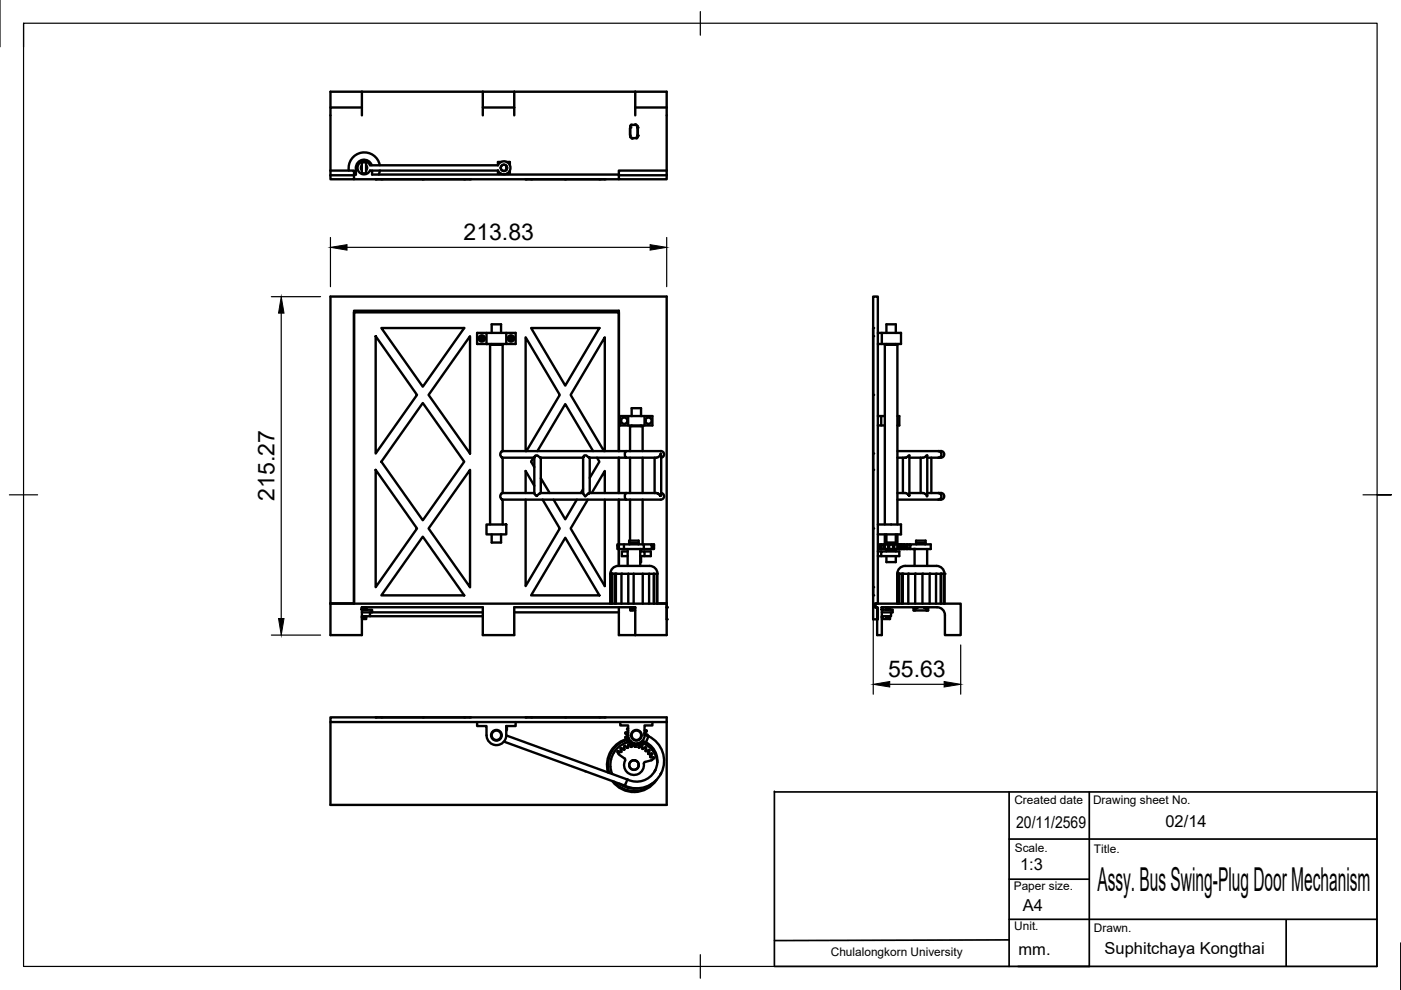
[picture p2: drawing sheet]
<svg xmlns="http://www.w3.org/2000/svg" width="297mm" height="210mm" viewBox="0 0 297 210" stroke-linecap="round" stroke-linejoin="round" font-family="sans-serif">
<!-- layer: Visible -->
<g fill="none" stroke="#000" stroke-width=".51">
<path d="M76.7 19.4v3.4M102.4 19.4v3.4M109 19.4v3.4M134.7 19.4v3.4M70.1 37.2v.8h5v-.8M70.1 36.2h5v1M70.1 22.8v-3.4h71.3v3.4M70.1 37.2h5M75.1 38h56.1M75.5 35.6v1.4h-.4M76.7 34.5v2.2M76.7 35.1l-.2 .5 .2 .5"/>
<path d="M76.7 36.7h.9M76.7 22.8v1.7M76.7 22.8h-6.6v14.4M77.6 34.5v2.2M77.6 35.1l.3 .5-.3 .5M77.6 34.5h-.9M78.8 35a1.73 1.73 0 0 0-1.9-1.1 1.73 1.73 0 0 0-1.4 1.7M78.9 36.2v.8h52.3M79.7 38h20M80.5 35a3.3 3.3 0 0 0-3.8-2.6 3.3 3.3 0 0 0-2.7 3.8M80.5 36.2l-.2 .8M105.6 35a1.39 1.39 0 0 1 2.1-.5 1.39 1.39 0 0 1 0 2.2 1.39 1.39 0 0 1-2.1-.6"/>
<path d="M105.6 35h-27.1a1.39 1.39 0 0 0-2.2-.5 1.39 1.39 0 0 0 0 2.2 1.39 1.39 0 0 0 2.2-.6l27.1 .1M105.6 36.2v.7h.7M106.3 34.3h-.7v.7M107.3 35.2v.8M107.4 34.3h.7v.7M108.1 36.2v.7h-.7M109 22.8v1.7M109 22.8h-6.6v1.7M111.4 38h16.8M133.6 28.7h.1M133.6 27.1h.1M133.6 26.7v2.4"/>
<path d="M133.7 27l-.1 1.8M133.7 29.1l.2 .1M133.9 29.2l.1 .2 .2-.1M134.6 26.5h-.6a.22 .22 0 0 0-.2 0 .22 .22 0 0 0-.1 .2M134.6 26.5l.2-.1 .4 .3v2.4M134.7 22.8v1.7M134.7 22.8h6.7M135.2 27.1h.1M135.2 29.1a.22 .22 0 0 1-.1 .2 .22 .22 0 0 1-.3-.1l-.6 .1M135.2 28.7h.1M135.2 27v1.8M141.4 37v1h-10.2v-.8"/>
<path d="M141.4 22.8v14.4h-10.2M141.4 36.2h-10.2v1M79.7 71.3l8.7 12.4-8.7 12.5zM80.9 69.5h17.5l-8.8 12.5zM99.7 71.3v24.9l-8.8-12.5zM103.1 70.6v2.3M104.2 70.6v-1.8h2v1.8M104.2 72.9v.2M106.2 72.9v.2M107.3 70.6v2.3h2v-2.3h-8.1v2.3h6.1M112.6 69.5h14.5l-7.3 12.3zM185.1 69.5v56.7"/>
<path d="M185.1 62.9h1v65h-.5v.9h.5v2.5h-1zM186.1 70.6h4.9v2.3h-4.9M187 70.6v2.3M187.9 70.6v-1.8h2v1.8M187.9 72.9v.2M189.9 72.9v.2M79.7 99.6l8.7 12.4-8.7 12.5zM89.6 85.4l8.8 12.5-8.8 12.4-8.7-12.4zM99.7 99.6v24.9l-8.8-12.5zM106.6 95.6v-22.5h-2.7v38.1M106.6 97v7.5M111.4 95.6v-24.1l7.3 12.2-7.1 11.9"/>
<path d="M113.1 97l-.5 .9 .7 1.2M113.9 95.6l5.9-9.9 6 9.9M114.6 97l-.7-.4h-.3l-.3 .4v7.6l.5 .5 .8-.6M114.6 97h9M114.7 97v7.5M125 97v7.5M126.6 97l.5 .9-2.1 3.4M128.1 95.6l-7.1-11.9 7.2-12.2v24.1M131.2 97v7.5M131.5 88.2h6.8v2h-6.8zM132.8 97h6.4l.9-.6 .1 .2-.1 8.5-.9-.6h-6.4M132.8 97h-7.9l-.6-.4h-.4l-.3 .4v7.6l.3 .4a.24 .24 0 0 0 .3 .2 .24 .24 0 0 0 .2-.3l.5-.4h7.9"/>
<path d="M132.8 95.6h-26.4l-.3 .6v.4l.3 .4h6.9M132.8 95.6l-.3 .5v.7l.3 .2M132.8 95.6h6.2a1.88 1.88 0 0 1 1.7 .4 .71 .71 0 0 1-.5 1M133.2 88.2v2M133.6 95.6v-5.2h2.6v5.2M133.6 97v7.5M133.9 88.2v-1.7h2v1.7M133.9 90.2v.2M135.9 90.2v.2M136.2 97v7.5M136.7 88.2v2M138.8 97v7.5"/>
<path d="M140.1 96.2h.1M186.1 88.2h1.5M186.1 90.2h1.5M186.8 88.2v2M190.3 97h1.7l.8-.4v8.5l-.8-.6h-1.7M190.3 88.2h.4v2h-.4M190.3 95.6h8.6M191.4 97v7.5M192.8 97h2.9l.9-.4v8.5l-.1 .1-.3-.4-.4-.3h-3M195.2 97v7.5M196.6 97h2.3M197.5 97v7.5"/>
<path d="M198.9 95.6l.4 .2 .3 .4-.1 .6-.6 .2M198.9 95.6h.6M198.9 97h.6M199.5 95.6a.71 .71 0 0 1 .7 .7 .71 .71 0 0 1-.7 .7M89.6 113.8l8.8 12.4h-17.5zM103.1 111.2h4.2v2.1h-4.2zM104.2 113.3v1.7h2v-1.7M106.6 105.9v5.3M111.4 105.9v18.4l7.3-12.3-3.7-6.1M113.3 104.5h-6.9l-.3 .5v.3l.3 .6h26.4M113.3 103l-1.9-3.1v4.6M114.6 104.5h9"/>
<path d="M114.7 101.4l1.8 3.1M117.4 105.9l2.4 4.2 2.5-4.2M119.8 114l7.3 12.2h-14.5zM123.6 103.7l-.5 .8M124.6 105.9l-3.6 6.1 7.2 12.3v-18.4M125.5 104.5l2.7-4.6v4.6M131.2 115.4h-.3v1h.3v-1h7v1h.5v-1h-.5M131.2 115.4h.1M131.2 105.9v9.5M132.3 116.4h5.9M132.3 116.4h-1.1v3.6M132.3 115.4v1"/>
<path d="M132.8 104.5l-.3 .5v.7l.3 .2M133.1 116.9h-1.3v1h1.3M133.1 116.4v3.6M133.4 114.6h2v.5h-2zM133.5 115.1v.3M133.6 105.9v8.7M135.3 115.1v.3M135.7 116.7h.2v.2M135.7 116.9h1v1M135.7 116.4v3.6M135.8 116.4v.3M135.9 117.9v1.3h-.2"/>
<path d="M136.2 105.9v9.5M136.5 115.4v1M136.7 116.9h1.3v1h-2.3M137.7 120h-5.7a2.59 2.59 0 0 0-2.4 .8l-.2 .8v6.4M137.7 120a1.66 1.66 0 0 1 1.7 1.6M140.2 104.5a.76 .76 0 0 1 .5 1 .76 .76 0 0 1-1 .4h-6.9M186.1 111.2h4.9v2.1h-4.9M186.1 117.9h4.6v-1h-3.9v1M186.1 116.9h.7M186.6 116.4h4.3M186.6 115.4v1M186.8 115.4h-.2v1"/>
<path d="M186.9 115.4l-.1 1M187.5 115.4h-.6v1M187.6 111.2v-38.1h2.7v38.1M187.6 113.3l-.1 3.1M187.9 113.3v1.7h2v-1.7M187.9 116.9v-.2h2v.2M187.9 117.9v1.3h2v-1.3M188 116.4v.3M188.3 115.4h-.7v1M188.3 115.4h.1M188.3 115.4v1M188.5 115.4h-.2v1"/>
<path d="M189.3 115.4h-.8v1M189.5 115.4h-.2v1M189.6 115.4l-.1 1M189.6 115.4v1M189.9 116.4v.3M190.2 115.4h.7M190.3 113.3v2.1h-.7M190.3 116.4v-1h.1v1M190.3 105.9h8.6M190.9 115.4h2.1M190.9 116.4h.1M190.9 115.4v1"/>
<path d="M190.9 115.4v1h.3v-1M191.2 116.4h.1M191.2 115.4v1h.4v-1M191.6 116.4h.2M191.8 115.4v1h.5v-1M191.9 120h5.7a2.64 2.64 0 0 1 2.4 .8l.2 .8M191.9 120a1.66 1.66 0 0 0-1.7 1.6M192.3 116.4h.1M192.4 115.4v1h.6v-1h4.3v1h-4.3M193.6 116.4h.3M193.9 116.4v3.6M194.2 114.6h2v.5h-2z"/>
<path d="M194.3 115.1v.3M196.2 115.1v.3M196.6 116.4v3.6M196.6 104.5h2.3M198.9 104.5l.4 .2 .3 .4-.1 .6-.6 .2M198.9 104.5h.6M198.9 105.9h.6M199.5 104.5a.71 .71 0 0 1 .7 .7 .71 .71 0 0 1-.7 .7M70.1 127.9h5v-62h56.1v29.7v-29.4h-56.1v61.8M70.1 128h71.3v3.3M76.7 129.3h2.2v.5M76.7 129.8h25.7"/>
<path d="M76.7 130.7h25.7M76.7 131h.9v.2h-.9M76.7 129v.1M76.8 129.2h.1M76.7 129.2h.1M76.7 129.2v.1M76.7 129.3h.9M76.7 128.7h25.7v6h6.6v-6h25.7v6M76.8 129v.1M76.8 129.1v.1M76.8 129.2h.3M76.8 128.7l-.1 .2"/>
<path d="M76.8 128.7v.3v-.3M76.8 129.1v-.1l.1 .1M76.8 129.1l.1 .1v-.1M76.8 129.3h.1M76.8 130.7v.3M76.8 128.7v.3l.1-.3M76.9 129.1v-.1v.1M76.9 129.2h.1M76.9 128.7v.3v-.3M76.9 129.3h.1M76.9 130.7v.3M76.9 129.1l.1-.1v.1"/>
<path d="M76.9 129.1v.1M76.9 128.7v.3l.1-.3M77 129.1l-.1 .1M77 129.2h.1M77 129v.1M77 128.7v.3M77 129.3h.1M77 130.7v.3M77 129.1v.1M77 129l.1 .1v-.1M77.1 129.1v.1zM77.1 129.2h.1"/>
<path d="M77.1 129.3h.1M77.1 130.7v.3M77.1 129l.1 .1v-.1M77.1 128.7v.3M77.1 129.1l.1 .1zM77.2 129l.1 .1-.1-.1M77.2 128.7v.3M77.2 129.2v.1M77.2 130.7v.3M77.2 129l.1 .1v-.1M77.2 129.2h.1M77.2 129.3h.1"/>
<path d="M77.3 129v.1M77.3 129.2h-.1M77.3 128.7v.3M77.3 129.3h.1M77.3 130.7v.3M77.3 129.1l-.1 .1 .2-.1M77.3 129l.1 .1M77.3 129.2h.1M77.4 129.1l.1-.1-.1 .1M77.4 128.7v.3v-.3M77.4 129.3h.1M77.4 130.7v.3"/>
<path d="M77.4 129.2h-.1M77.4 129.2h.1M77.4 128.7l.1 .3-.1-.3M77.4 129.1l-.1 .1M77.5 129l-.1 .1M77.5 129v.1M77.5 128.7v.3v-.3M77.5 129.1l-.1 .1M77.5 129.2h-.1M77.5 129.2h.1M77.5 128.7l.1 .3v-.3M77.5 129.3h.1"/>
<path d="M77.5 130.7v.3M77.5 129.1l.1-.4v.6M77.6 129.3h.1M77.6 130.7v.3M77.6 129.2h-.1M77.6 129.2h.1M77.6 129.2v.1M77.6 128.8v.1M77.6 129.1h.1M78.4 129.8v.9M109 129.8h22.2M129.4 121.7h.4"/>
<path d="M129.7 121.7v6.3M129.8 121.7h3.4M129.8 121.7v6.3M130.3 121.7v6.3M130.6 121.7v6.3M131.8 121.7v6.3M133.2 121.7h1.1M133.2 121.7v6.3M133.6 128.7v.7h1.1M133.6 128.9h.4v.5M133.7 128.7v.2M133.8 128.7l-.1 .7"/>
<path d="M133.8 128.7v.2M133.9 128.7v.2M134 128.7v.2M134 128.9h.6v.5M134.1 128.7v.2M134.2 128.7v.2M134.3 128.7v.2M134.3 121.7h2M134.3 121.7v6.3M134.4 128.7v.2M134.5 128.7v.2M134.6 128.9h.1"/>
<path d="M134.6 128.7v.2M136.3 121.7h1.3M136.3 121.7v6.3M137.6 121.7h1M137.6 121.7v6.3M138.6 121.7h.7M138.6 121.7v6.3M139.3 121.7h.1M139.3 121.7v6.3M139.4 121.7v6.3M139.4 127.9h2v6.8h-10.2v-6M141.4 127.9v-65h-71.3v71.8h6.6v-6"/>
<path d="M186.1 127.9v.1M187 129.1l.1 .2M187 129.2h.1M187 129.3h2.3v.5h-2.3M187 129.3h.1M187 130.7v.3M187 128.7v.1M187.1 129.2h.1M187.1 129.2v.1M187.1 130.7v.3h-.1M187.2 128.7v.6M187.8 128.7v.6"/>
<path d="M187.9 130.7v.3h.8v.2h-1.7M187.9 129.3h.1M188 129.2h.1M188 129.2v.1M188 129.2l-.1 .1M188 129.3h.2M188 129.3h.1M188 130.7v.3M188 129.2h.2M188.1 128.8v.1M188.1 129.2h.1M188.1 128.7l.2 .3-.1-.3"/>
<path d="M188.1 129.3h.1M188.1 130.7v.3M188.2 129l-.2-.3 .2 .4-.2 .2M188.2 129.3h.1M188.2 129v.1M188.2 129.1l-.2 .1M188.2 129.2h.1M188.2 130.7v.3M188.2 129.1l-.1 .1M188.2 129.1h.1M188.2 129.1l-.1 .1 .1-.1M188.2 129.2l.1-.1z"/>
<path d="M188.2 129l.1 .1M188.3 129v.1M188.3 129v.1zM188.3 129l-.1-.3 .1 .3M188.3 129.1l-.2 .1M188.3 129.1l-.1 .1zM188.6 131v.2M188.8 128.7v.6M188.9 129.8v.9h-1.9M190.2 121.7h.1M190.2 121.7h.4M190.2 121.7v6.3"/>
<path d="M190.5 121.7v6.3M190.6 121.7h.8M190.6 121.7v6.3M191.2 121.7v6.3M191.4 121.7h1.2M191.4 121.7v6.3M192.6 121.7h1.4M192.6 121.7v6.3M193.9 129.4v-.5h-.2v.5h2.7M193.9 128.9h.1M194 121.7h3.1M194 121.7v6.3"/>
<path d="M194.2 128.9v-.2v.2M194.2 128.7v.2M194.3 128.7v.2M194.4 128.7v.2M194.5 128.7v.2h-.5v.5M195.6 121.7v6.3M195.9 128.7v.2h.5v.5M196 128.7v.2M196.1 128.7v.2M196.2 128.7v.2M196.3 128.7v.2M196.3 128.9v-.2v.2"/>
<path d="M196.4 128.9h.1M196.7 128.9l.1 .5h-.4M196.7 128.9h-.2v.5M196.7 128.9v.5M197.1 121.7h3M197.1 121.7v6.3M198.5 121.7v6.3M199.5 121.7v6.3M200.1 121.7h.1M200.1 121.7v6.3M200.2 121.7v6.3M200.3 130.4a1.66 1.66 0 0 0-1.6-1.7h-11.7v6h-1v-6h-.4v-.7h18.1v6.7h-3.4v-4.3"/>
<path d="M70.1 153.1v17.6h71.3v-18.6h-71.3v1h71.3M79.7 152.1h20M101.2 153.1v.8h1.9a3.7 3.7 0 0 0 .7 3.5 2.08 2.08 0 0 0 2.2 .4 2.08 2.08 0 0 0 1.3-1.9v-2h2v-.8M106.8 157.2l25.7 9.4M107.3 154.1a.67 .67 0 0 1 0 .8M107.3 155.9l25.7 9.4M111.4 152.1h16.8M130.9 159.4l.3 .6 1.2 .8 .2 .3a2.15 2.15 0 0 0 1.5 3.2 2.15 2.15 0 0 0 2.4-2.5l.3-.3 1.4-.3 .5-.4-.1-.2M130.9 159.4l.2-.1 .6 .1M131.5 153.1v.7h1.7v2.1a1.75 1.75 0 0 0 1.7 1.7 1.75 1.75 0 0 0 1.8-1.7M132.3 158.9l-.3-.1a.23 .23 0 0 0-.3-.2 .23 .23 0 0 0-.1 .4l.1 .4M132.4 158.9h-.1"/>
<path d="M132.6 156.5l.7 .1M132.9 157.2l.4-.6a5.6 5.6 0 0 0-4.4 7.2M132.9 157.2l.1 .2 .8-.2M133.1 158.6l-.3-.2a.28 .28 0 0 0-.4-.2 .28 .28 0 0 0 0 .5v.2M133.1 157.4a5 5 0 0 0-3.3 6.7M133.1 158.5v.1M133.2 155.3h-.6v.2l.2 .2a.26 .26 0 0 1 .3 .2 .26 .26 0 0 1-.3 .3l-.2 .1v.2M133.2 154.4l-.3 .2 .3 .3M133.2 157.9l-.1 .7M133.3 156.8a5.5 5.5 0 0 0-4.1 7.1M133.4 157.8l-.2 .1M133.7 157.9l.1 .1"/>
<path d="M133.7 157.3l.1 .1M133.8 157.2l-.4 .1M133.8 157.5l-.2 .4M134.1 157.7h.2l.4 .6M134.1 157.7l-.2 .7-.5-.6M134.1 157.7l-.3 .3M134.3 157.6l-.1 .1M134.3 157.6l.2 .2M134.5 157.8l.1 .5h.2M134.7 158.3h.1M135.1 157.8l-.4 .5M135.1 157.8h.2"/>
<path d="M135.3 157.8l.1 .7M135.3 157.8l.3 .4M135.3 157.8a.22 .22 0 0 0-.3-.1 .22 .22 0 0 0-.1 .3l-.2 .3M135.5 158.5h.1M135.7 158.1l-.1 .1M135.9 157.4l.1 .1M136 158l-.5 .5M136 158l.2 .1 .1 .7M136 157.5a.21 .21 0 0 0-.3 0 .21 .21 0 0 0 .1 .3l-.1 .4M136 157.5l.4 .2 .2-.1M136.4 157.2h.1M136.4 157.2l.2 .4"/>
<path d="M136.5 157.7a5 5 0 0 1 2.9 4M136.7 154.9l.4-.1v.2M136.7 155.8l.8 .3M136.7 155.5l.6 .3M136.8 158.4l-.6 .4M136.8 158.4l.2 .1M136.9 159.2h.1M136.9 157.4a4.4 4.4 0 0 1 2 5.9M137 158.5l-.1 .7M137.1 155l-.4 .4M137.3 156h.1M137.3 155.8v.2"/>
<path d="M137.5 156.1l-.6 1.3-.7-.3M137.5 156.1h.1M137.5 156.1a5.8 5.8 0 0 1 2.7 7.8 5.8 5.8 0 0 1-7.7 2.7M137.6 159l-.7 .2M137.6 159l.1 .2-.3 .4 .1 .2 .7-.1M138.2 159.7l.1 .2M138.3 159.9l-.4 .6M138.3 153.1v.7h-1.6v2.1M124.1 163.5h.1M129.8 164.1h.1M130.2 165.7a5.5 5.5 0 0 0 8.1 .4M131.3 166.2l.3 .2a5 5 0 0 0 3.7 .7"/>
<path d="M133 165.3l-.5 1.3M133 165.3h.1M134.2 161.2h.1M134.7 161.2h.1M137.9 160.5l.7 .1M137.9 160.5h.1M138.8 163.5a4.4 4.4 0 0 1-5.7 1.8M138.9 163.3l-.1 .2M139.2 165.4a5.7 5.7 0 0 1-9.4 .2M140.1 164.1v-.1v.1"/>
<circle cx="106.8" cy="35.6" r=".67"/>
<circle cx="102.2" cy="71.8" r=".67"/>
<circle cx="102.2" cy="71.8" r=".33"/>
<circle cx="108.3" cy="71.8" r=".67"/>
<circle cx="108.3" cy="71.8" r=".33"/>
<circle cx="132.3" cy="89.2" r=".67"/>
<circle cx="137.5" cy="89.2" r=".67"/>
<circle cx="105.3" cy="155.9" r="1.01"/>
<circle cx="105.3" cy="155.9" r="1.13"/>
<circle cx="134.9" cy="155.9" r="1.01"/>
<circle cx="134.9" cy="155.9" r="1.13"/>
<circle cx="134.4" cy="162.2" r="1.03"/>
<circle cx="134.4" cy="162.2" r="1.01"/>
</g>
<g fill="#000">
<circle cx="79.7" cy="38" r=".25"/>
<circle cx="80.9" cy="38" r=".25"/>
<circle cx="89.6" cy="38" r=".25"/>
<circle cx="98.4" cy="38" r=".25"/>
<circle cx="99.7" cy="38" r=".25"/>
<circle cx="111.4" cy="38" r=".25"/>
<circle cx="112.6" cy="38" r=".25"/>
<circle cx="119.8" cy="38" r=".25"/>
<circle cx="127.1" cy="38" r=".25"/>
<circle cx="128.2" cy="38" r=".25"/>
<circle cx="133.6" cy="27" r=".25"/>
<circle cx="133.6" cy="28.8" r=".25"/>
<circle cx="135.2" cy="28.8" r=".25"/>
<circle cx="135.2" cy="27" r=".25"/>
<circle cx="103.1" cy="72.9" r=".25"/>
<circle cx="185.1" cy="71.3" r=".25"/>
<circle cx="185.1" cy="69.5" r=".25"/>
<circle cx="185.1" cy="83.7" r=".25"/>
<circle cx="185.1" cy="99.6" r=".25"/>
<circle cx="185.1" cy="96.2" r=".25"/>
<circle cx="185.1" cy="112" r=".25"/>
<circle cx="193.9" cy="116.4" r=".25"/>
<circle cx="77.2" cy="129.2" r=".25"/>
<circle cx="77.6" cy="129.3" r=".25"/>
<circle cx="129.4" cy="121.7" r=".25"/>
<circle cx="129.7" cy="121.7" r=".25"/>
<circle cx="129.8" cy="121.7" r=".25"/>
<circle cx="130.3" cy="121.7" r=".25"/>
<circle cx="130.6" cy="121.7" r=".25"/>
<circle cx="131.8" cy="121.7" r=".25"/>
<circle cx="141.4" cy="131.3" r=".25"/>
<circle cx="141.4" cy="128.8" r=".25"/>
<circle cx="141.4" cy="128.7" r=".25"/>
<circle cx="185.1" cy="124.5" r=".25"/>
<circle cx="185.1" cy="126.2" r=".25"/>
<circle cx="188" cy="129.2" r=".25"/>
<circle cx="188" cy="129.3" r=".25"/>
<circle cx="188.2" cy="129.3" r=".25"/>
<circle cx="190.2" cy="121.7" r=".25"/>
<circle cx="190.5" cy="121.7" r=".25"/>
<circle cx="190.6" cy="121.7" r=".25"/>
<circle cx="191.2" cy="121.7" r=".25"/>
<circle cx="191.4" cy="121.7" r=".25"/>
<circle cx="192.6" cy="121.7" r=".25"/>
<circle cx="194" cy="121.7" r=".25"/>
<circle cx="195.6" cy="121.7" r=".25"/>
<circle cx="197.1" cy="121.7" r=".25"/>
<circle cx="198.5" cy="121.7" r=".25"/>
<circle cx="199.5" cy="121.7" r=".25"/>
<circle cx="200.2" cy="121.7" r=".25"/>
<circle cx="79.7" cy="152.1" r=".25"/>
<circle cx="80.9" cy="152.1" r=".25"/>
<circle cx="89.6" cy="152.1" r=".25"/>
<circle cx="98.4" cy="152.1" r=".25"/>
<circle cx="99.7" cy="152.1" r=".25"/>
<circle cx="111.4" cy="152.1" r=".25"/>
<circle cx="112.6" cy="152.1" r=".25"/>
<circle cx="119.8" cy="152.1" r=".25"/>
<circle cx="127.1" cy="152.1" r=".25"/>
<circle cx="128.2" cy="152.1" r=".25"/>
</g>
<!-- layer: BORDER -->
<path d="M0 -.1v10M5 4.9v200h287v-200h-287v5M148.5 2.4v5.1M2 104.9h6M289 104.9h6h-3M297 199.9v10M148.5 202.4v5" fill="none" stroke="#000" stroke-width=".25"/>
<!-- layer: TITLEBLOCK -->
<path d="M164.2 167.9h127.7v37h-127.7M164.2 167.8v37M214 177.9h77.9M214 167.9v37M230.9 167.9v37M214 194.9h77.9M214 199.3l-49.8 .1M214 186.4h16.9M272.7 195v9.8" fill="none" stroke="#000" stroke-width=".36"/>
<!-- layer: FD_Dimensions -->
<path d="M70.1 50.3v10.5M73.6 52.4h64.2M141.4 50.3v10.5M57.5 62.9h10.5M59.6 66.4v64.7M57.5 134.7h10.5M185.1 128.3v18.9M203.7 136.8v10.4M188.6 145.1h11.6" fill="none" stroke="#000" stroke-width=".25"/>
<path d="M70.1 52.4l3.5-.5v1.1zM137.8 51.9l3.6 .5-3.6 .6zM59.6 62.9l.6 3.5h-1.1zM59.1 131.1h1.1l-.6 3.6zM185.1 145.1l3.5-.6v1.2zM200.2 144.5l3.5 .6-3.5 .6z" fill="#000" stroke="#000" stroke-width=".21"/>
<text font-size="7" x="232.7" y="188.9">Assy. Bus Swing-Plug Door Mechanism</text>
<g font-size="4.9">
<text x="98.3" y="51">213.83</text>
<text x="58.2" y="106.2" transform="rotate(-90 58.2 106.2)">215.27</text>
<text x="188.3" y="143.6">55.63</text>
</g>
<g font-size="3.5">
<text x="215.5" y="175.5">20/11/2569</text>
<text x="247.1" y="175.4">02/14</text>
<text x="216.3" y="184.4">1:3</text>
<text x="216.9" y="193.2">A4</text>
<text x="216" y="202.5">mm.</text>
<text x="234.2" y="202.3">Suphitchaya Kongthai</text>
</g>
<g font-size="2.5">
<text x="215.1" y="170.4">Created date</text>
<text x="231.8" y="170.5">Drawing sheet No.</text>
<text x="215.2" y="180.6">Scale.</text>
<text x="231.9" y="180.9">Title.</text>
<text x="214.9" y="188.7">Paper size.</text>
<text x="215" y="197.3">Unit.</text>
<text x="231.9" y="197.7">Drawn.</text>
<text x="176.1" y="202.8">Chulalongkorn University</text>
</g>
</svg>
